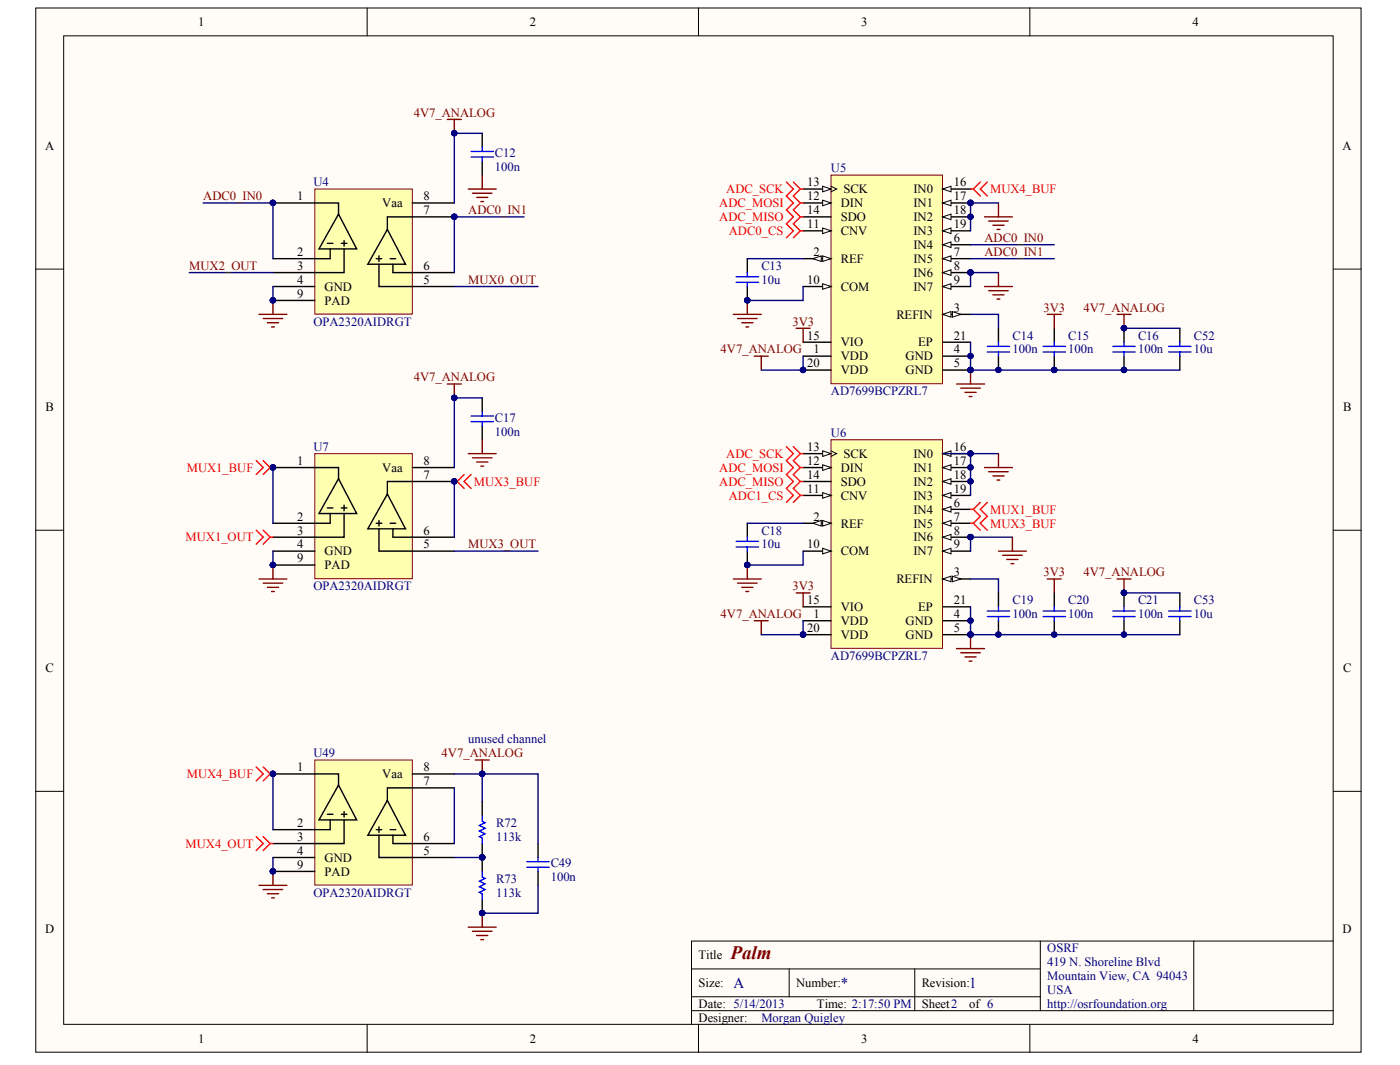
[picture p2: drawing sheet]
<svg xmlns="http://www.w3.org/2000/svg" width="271mm" height="206mm" viewBox="0 0 271 206" stroke-linecap="round" stroke-linejoin="round" font-family="sans-serif">
<g fill="#fffcf8" stroke="#000" stroke-width=".19">
<path d="M6.9 1.5h256.5v202h-256.5z"/>
<path d="M12.3 6.9h245.7v191.3h-245.7z"/>
</g>
<g fill="none" stroke="#000" stroke-width=".19">
<path d="M71 1.5v5.4M135.2 1.5v5.4M199.3 1.5v5.4M6.9 52.1h5.4M258 52.1h5.4M6.9 102.6h5.4M258 102.6h5.4M6.9 153.1h5.4M258 153.1h5.4M71 198.2v5.4M133.8 187.4h67.5M133.8 195.5h124.2"/>
<path d="M133.8 192.8h67.5M135.2 198.2v5.4M152.7 187.4v5.4M177 187.4v8.1M199.3 198.2v5.4M201.3 182v13.5M231 182h-97.2v16.2M258 182h-27v13.5"/>
</g>
<path d="M160.8 33.9h21.6v40.3h-21.6z" fill="#ffffb0" stroke="#800000" stroke-width=".19"/>
<path d="M155.4 50h5.4M155.4 68.9h5.4" fill="none" stroke="#000" stroke-width=".27"/>
<g fill="#fffcf8" stroke="#000" stroke-width=".19">
<path d="M159.2 49.5l1.6 .5-1.6 .6z"/>
<path d="M157.3 50l1.6-.5v1.1z"/>
</g>
<path d="M182.4 60.8h5.4" fill="none" stroke="#000" stroke-width=".27"/>
<g fill="#fffcf8" stroke="#000" stroke-width=".19">
<path d="M182.4 60.8l1.6-.5v1.1z"/>
<path d="M184.3 60.3l1.6 .5-1.6 .6z"/>
</g>
<path d="M182.4 47.3h5.4M182.4 68.9h5.4M182.4 71.6h5.4" fill="none" stroke="#000" stroke-width=".27"/>
<g fill="#000080" stroke="#000080" stroke-width=".19">
<circle cx="187.8" cy="68.9" r=".52"/>
<circle cx="187.8" cy="71.6" r=".52"/>
</g>
<path d="M182.4 47.3l1.6-.5v1.1z" fill="#fffcf8" stroke="#000" stroke-width=".19"/>
<path d="M182.4 50h5.4" fill="none" stroke="#000" stroke-width=".27"/>
<path d="M182.4 50l1.6-.5v1.1z" fill="#fffcf8" stroke="#000" stroke-width=".19"/>
<path d="M182.4 52.7h5.4" fill="none" stroke="#000" stroke-width=".27"/>
<path d="M182.4 52.7l1.6-.5v1.1z" fill="#fffcf8" stroke="#000" stroke-width=".19"/>
<circle cx="187.8" cy="52.7" r=".52" fill="#000080" stroke="#000080" stroke-width=".19"/>
<path d="M182.4 55.4h5.4" fill="none" stroke="#000" stroke-width=".27"/>
<path d="M182.4 55.4l1.6-.5v1.1z" fill="#fffcf8" stroke="#000" stroke-width=".19"/>
<path d="M155.4 55.4h5.4" fill="none" stroke="#000" stroke-width=".27"/>
<path d="M159.2 54.9l1.6 .5-1.6 .6z" fill="#fffcf8" stroke="#000" stroke-width=".19"/>
<path d="M155.4 44.7h5.4" fill="none" stroke="#000" stroke-width=".27"/>
<path d="M159.2 44.1l1.6 .6-1.6 .5z" fill="#fffcf8" stroke="#000" stroke-width=".19"/>
<path d="M155.4 39.3h5.4" fill="none" stroke="#000" stroke-width=".27"/>
<path d="M159.2 38.7l1.6 .6-1.6 .5z" fill="#fffcf8" stroke="#000" stroke-width=".19"/>
<path d="M155.4 36.6h5.4" fill="none" stroke="#000" stroke-width=".27"/>
<path d="M160.8 36l1.1 .6-1.1 .5" fill="none" stroke="#000" stroke-width=".19"/>
<path d="M159.2 36l1.6 .6-1.6 .5z" fill="#fffcf8" stroke="#000" stroke-width=".19"/>
<path d="M182.4 36.6h5.4M155.4 42h5.4M155.4 66.2h5.4" fill="none" stroke="#000" stroke-width=".27"/>
<path d="M182.4 36.6l1.6-.6v1.1z" fill="#fffcf8" stroke="#000" stroke-width=".19"/>
<path d="M182.4 39.3h5.4" fill="none" stroke="#000" stroke-width=".27"/>
<path d="M182.4 39.3l1.6-.6v1.1z" fill="#fffcf8" stroke="#000" stroke-width=".19"/>
<circle cx="187.8" cy="39.2" r=".52" fill="#000080" stroke="#000080" stroke-width=".19"/>
<path d="M182.4 42h5.4" fill="none" stroke="#000" stroke-width=".27"/>
<path d="M182.4 42l1.6-.6v1.1z" fill="#fffcf8" stroke="#000" stroke-width=".19"/>
<circle cx="187.8" cy="41.9" r=".52" fill="#000080" stroke="#000080" stroke-width=".19"/>
<path d="M182.4 44.7h5.4" fill="none" stroke="#000" stroke-width=".27"/>
<path d="M182.4 44.7l1.6-.6v1.1z" fill="#fffcf8" stroke="#000" stroke-width=".19"/>
<path d="M144.6 50v2.7M144.6 55.4v2.7M155.4 71.6h5.4M182.4 66.2h5.4M193.2 63.5v2.7M193.2 68.9v2.7M204 63.5v2.7M204 68.9v2.7M217.5 63.5v2.7M217.5 68.9v2.7" fill="none" stroke="#000" stroke-width=".27"/>
<g fill="#000080" stroke="#000080" stroke-width=".19">
<circle cx="155.4" cy="71.6" r=".52"/>
<circle cx="187.8" cy="68.9" r=".52"/>
<circle cx="187.8" cy="71.6" r=".52"/>
<circle cx="187.8" cy="52.7" r=".52"/>
<circle cx="187.8" cy="39.2" r=".52"/>
<circle cx="187.8" cy="41.9" r=".52"/>
<circle cx="144.6" cy="58.1" r=".52"/>
<circle cx="204" cy="71.6" r=".52"/>
<circle cx="193.2" cy="71.6" r=".52"/>
<circle cx="217.5" cy="63.5" r=".52"/>
<circle cx="217.5" cy="71.6" r=".52"/>
</g>
<g fill="none" stroke="#800000" stroke-width=".27">
<path d="M144.6 58.1v2.7M141.9 60.8h5.4M142.7 61.6h3.8M143.5 62.4h2.2M144.4 63.2h.5M146 68.9h2.7M147.3 68.9v2.7M154.1 63.5h2.7M155.4 63.5v2.7M185.1 74.3h5.4M185.9 75.1h3.8M186.7 75.9h2.2"/>
<path d="M187.6 76.7h.5M187.8 71.6v2.7M202.7 60.8h2.7M204 60.8v2.7M216.2 60.8h2.7M217.5 60.8v2.7"/>
</g>
<path d="M144.6 50h10.8M155.4 55.4v2.7h-10.8M155.4 68.9v2.7h-8.1M187.8 60.8h5.4v2.7M187.8 66.2v5.4h29.7" fill="none" stroke="#000080" stroke-width=".27"/>
<path d="M152.2 35.2l1.3 1.4-1.3 1.3 1.3 1.4-1.3 1.3 1.3 1.4-1.3 1.3 1.3 1.4-1.3 1.3M153.5 35.2l1.4 1.4M154.9 36.6l-1.4 1.3 1.4 1.4M154.9 36.6h.5M154.9 39.3l-1.4 1.3 1.4 1.4M154.9 39.3h.5M154.9 42l-1.4 1.3 1.4 1.4M154.9 42h.5M154.9 44.7l-1.4 1.3M154.9 44.7h.5" fill="none" stroke="#f00" stroke-width=".27"/>
<g fill="none" stroke="#00f" stroke-width=".27">
<path d="M142.5 53.5h4.3M142.5 54.6h4.3M144.6 52.7v.8M144.6 54.6v.8M191.1 67h4.3M191.1 68.1h4.3M193.2 66.2v.8M193.2 68.1v.8M201.9 67h4.3M201.9 68.1h4.3M204 66.2v.8M204 68.1v.8"/>
<path d="M215.4 67h4.3M215.4 68.1h4.3M217.5 66.2v.8M217.5 68.1v.8"/>
</g>
<path d="M60.9 36.6h18.9v24.2h-18.9z" fill="#ffffb0" stroke="#800000" stroke-width=".19"/>
<g fill="none" stroke="#000" stroke-width=".27">
<path d="M52.8 39.3h12.7v2.1M79.8 39.3h8.1M93.3 25.8v2.7M93.3 31.2v2.7M52.8 55.4h8.1M52.8 58.1h8.1M63.4 47.1h1M63.9 48.2v1.8h-11.1M65.5 41.4l3.5 6.8h-7.3zM66.1 47.1h1M66.6 48.2v4.5h-13.8M66.6 46.5v1.1"/>
<path d="M72.8 50h1.1M73.3 51.1v4.3h14.6M73.3 49.5v1.1M75 44.4l3.5 6.7h-7.3zM75.5 50h1.1M76 51.1v1.6h11.9M87.9 42h-12.9v2.4"/>
</g>
<g fill="#000080" stroke="#000080" stroke-width=".19">
<circle cx="52.8" cy="39.2" r=".52"/>
<circle cx="87.9" cy="41.9" r=".52"/>
<circle cx="52.8" cy="58.1" r=".52"/>
<circle cx="87.9" cy="25.8" r=".52"/>
</g>
<path d="M91.2 30.4h4.3M91.2 29.3h4.3M93.3 28.5v.8M93.3 30.4v.8" fill="none" stroke="#00f" stroke-width=".27"/>
<path d="M86.6 23.1h2.7M87.9 23.1v2.7M90.6 36.6h5.4M91.4 37.4h3.8M92.2 38.2h2.2M93.1 39h.5M93.3 33.9v2.7M52.8 58.1v2.7M50.1 60.8h5.4M50.9 61.6h3.8M51.7 62.4h2.2M52.6 63.2h.5" fill="none" stroke="#800000" stroke-width=".27"/>
<path d="M39.3 39.3h13.5v10.7M93.3 25.8h-5.4v13.5M52.8 55.4v2.7M101.4 42h-13.5v10.7" fill="none" stroke="#000080" stroke-width=".27"/>
<path d="M60.9 87.8h18.9v24.1h-18.9z" fill="#ffffb0" stroke="#800000" stroke-width=".19"/>
<g fill="none" stroke="#000" stroke-width=".27">
<path d="M93.3 77v2.7M52.8 90.4h12.7v2.2M63.4 98.3h1M63.9 99.3v1.9h-11.1M65.5 92.6l3.5 6.7h-7.3zM66.1 98.3h1M66.6 99.3v4.6h-13.8M66.6 97.7v1.1M75 95.6l3.5 6.7h-7.3zM79.8 90.4h8.1M87.9 93.1h-12.9v2.5M93.3 82.4v2.7"/>
<path d="M52.8 106.6h8.1M52.8 109.3h8.1M72.8 101.2h1.1M73.3 102.3v4.3h14.6M73.3 100.7v1.1M75.5 101.2h1.1M76 102.3v1.6h11.9"/>
</g>
<g fill="#000080" stroke="#000080" stroke-width=".19">
<circle cx="52.8" cy="90.4" r=".52"/>
<circle cx="87.9" cy="93.1" r=".52"/>
<circle cx="52.8" cy="109.3" r=".52"/>
<circle cx="87.9" cy="77" r=".52"/>
</g>
<path d="M93.3 79.7v.8M91.2 81.6h4.3M91.2 80.5h4.3M93.3 81.6v.8" fill="none" stroke="#00f" stroke-width=".27"/>
<path d="M86.6 74.3h2.7M87.9 74.3v2.7M90.6 87.8h5.4M91.4 88.6h3.8M92.2 89.4h2.2M93.1 90.2h.5M93.3 85.1v2.7" fill="none" stroke="#800000" stroke-width=".27"/>
<path d="M93.3 77h-5.4v13.4M87.9 93.1v10.8M87.9 106.6h16.2" fill="none" stroke="#000080" stroke-width=".27"/>
<path d="M160.8 85.1h21.6v40.3h-21.6z" fill="#ffffb0" stroke="#800000" stroke-width=".19"/>
<path d="M155.4 101.2h5.4M155.4 120.1h5.4" fill="none" stroke="#000" stroke-width=".27"/>
<g fill="#fffcf8" stroke="#000" stroke-width=".19">
<path d="M159.2 100.7l1.6 .5-1.6 .6z"/>
<path d="M157.3 101.2l1.6-.5v1.1z"/>
</g>
<path d="M182.4 112h5.4" fill="none" stroke="#000" stroke-width=".27"/>
<g fill="#fffcf8" stroke="#000" stroke-width=".19">
<path d="M182.4 112l1.6-.5v1z"/>
<path d="M184.3 111.5l1.6 .5-1.6 .5z"/>
</g>
<path d="M182.4 98.5h5.4M182.4 120.1h5.4M182.4 122.8h5.4" fill="none" stroke="#000" stroke-width=".27"/>
<g fill="#000080" stroke="#000080" stroke-width=".19">
<circle cx="187.8" cy="120.1" r=".52"/>
<circle cx="187.8" cy="122.8" r=".52"/>
</g>
<path d="M182.4 98.5l1.6-.5v1.1z" fill="#fffcf8" stroke="#000" stroke-width=".19"/>
<path d="M182.4 101.2h5.4" fill="none" stroke="#000" stroke-width=".27"/>
<path d="M182.4 101.2l1.6-.5v1.1z" fill="#fffcf8" stroke="#000" stroke-width=".19"/>
<path d="M182.4 103.9h5.4" fill="none" stroke="#000" stroke-width=".27"/>
<path d="M182.4 103.9l1.6-.5v1.1z" fill="#fffcf8" stroke="#000" stroke-width=".19"/>
<circle cx="187.8" cy="103.9" r=".52" fill="#000080" stroke="#000080" stroke-width=".19"/>
<path d="M182.4 106.6h5.4" fill="none" stroke="#000" stroke-width=".27"/>
<path d="M182.4 106.6l1.6-.5v1.1z" fill="#fffcf8" stroke="#000" stroke-width=".19"/>
<path d="M155.4 106.6h5.4" fill="none" stroke="#000" stroke-width=".27"/>
<path d="M159.2 106.1l1.6 .5-1.6 .6z" fill="#fffcf8" stroke="#000" stroke-width=".19"/>
<path d="M155.4 95.8h5.4" fill="none" stroke="#000" stroke-width=".27"/>
<path d="M159.2 95.3l1.6 .5-1.6 .6z" fill="#fffcf8" stroke="#000" stroke-width=".19"/>
<path d="M155.4 90.4h5.4" fill="none" stroke="#000" stroke-width=".27"/>
<path d="M159.2 89.9l1.6 .5-1.6 .6z" fill="#fffcf8" stroke="#000" stroke-width=".19"/>
<path d="M155.4 87.8h5.4" fill="none" stroke="#000" stroke-width=".27"/>
<path d="M160.8 87.2l1.1 .6-1.1 .5" fill="none" stroke="#000" stroke-width=".19"/>
<path d="M159.2 87.2l1.6 .6-1.6 .5z" fill="#fffcf8" stroke="#000" stroke-width=".19"/>
<path d="M155.4 93.1h5.4M182.4 87.8h5.4M155.4 117.4h5.4" fill="none" stroke="#000" stroke-width=".27"/>
<path d="M182.4 87.8l1.6-.6v1.1z" fill="#fffcf8" stroke="#000" stroke-width=".19"/>
<circle cx="187.8" cy="87.7" r=".52" fill="#000080" stroke="#000080" stroke-width=".19"/>
<path d="M182.4 90.4h5.4" fill="none" stroke="#000" stroke-width=".27"/>
<path d="M182.4 90.4l1.6-.5v1.1z" fill="#fffcf8" stroke="#000" stroke-width=".19"/>
<circle cx="187.8" cy="90.4" r=".52" fill="#000080" stroke="#000080" stroke-width=".19"/>
<path d="M182.4 93.1h5.4" fill="none" stroke="#000" stroke-width=".27"/>
<path d="M182.4 93.1l1.6-.5v1.1z" fill="#fffcf8" stroke="#000" stroke-width=".19"/>
<circle cx="187.8" cy="93.1" r=".52" fill="#000080" stroke="#000080" stroke-width=".19"/>
<path d="M182.4 95.8h5.4" fill="none" stroke="#000" stroke-width=".27"/>
<path d="M182.4 95.8l1.6-.5v1.1z" fill="#fffcf8" stroke="#000" stroke-width=".19"/>
<path d="M144.6 101.2v2.7M144.6 106.6v2.7M182.4 117.4h5.4M193.2 114.7v2.7M204 114.7v2.7M217.5 114.7v2.7M155.4 122.8h5.4M193.2 120.1v2.7M204 120.1v2.7M217.5 120.1v2.7" fill="none" stroke="#000" stroke-width=".27"/>
<g fill="#000080" stroke="#000080" stroke-width=".19">
<circle cx="155.4" cy="122.8" r=".52"/>
<circle cx="187.8" cy="120.1" r=".52"/>
<circle cx="187.8" cy="122.8" r=".52"/>
<circle cx="187.8" cy="103.9" r=".52"/>
<circle cx="187.8" cy="87.7" r=".52"/>
<circle cx="187.8" cy="90.4" r=".52"/>
<circle cx="187.8" cy="93.1" r=".52"/>
<circle cx="144.6" cy="109.3" r=".52"/>
<circle cx="204" cy="122.8" r=".52"/>
<circle cx="193.2" cy="122.8" r=".52"/>
<circle cx="217.5" cy="114.7" r=".52"/>
<circle cx="217.5" cy="122.8" r=".52"/>
<circle cx="187.8" cy="52.7" r=".52"/>
</g>
<g fill="none" stroke="#800000" stroke-width=".27">
<path d="M190.5 55.4h5.4M191.3 56.2h3.8M192.1 57h2.2M193 57.9h.5M193.2 52.7v2.7M141.9 112h5.4M142.7 112.8h3.8M143.5 113.6h2.2M144.4 114.4h.5M144.6 109.3v2.7M154.1 114.7h2.7M155.4 114.7v2.7"/>
<path d="M202.7 112h2.7M204 112v2.7M216.2 112h2.7M217.5 112v2.7M146 120.1h2.7M147.3 120.1v2.7M185.1 125.5h5.4M185.9 126.3h3.8M186.7 127.1h2.2M187.6 127.9h.5M187.8 122.8v2.7"/>
</g>
<path d="M152.2 86.4l1.3 1.4-1.3 1.3 1.3 1.3-1.3 1.4 1.3 1.3-1.3 1.4 1.3 1.3-1.3 1.4M153.5 86.4l1.4 1.4M154.9 87.8l-1.4 1.3 1.4 1.3M154.9 87.8h.5M154.9 90.4l-1.4 1.4 1.4 1.3M154.9 90.4h.5M154.9 93.1l-1.4 1.4 1.4 1.3M154.9 93.1h.5M154.9 95.8l-1.4 1.4M154.9 95.8h.5" fill="none" stroke="#f00" stroke-width=".27"/>
<g fill="none" stroke="#00f" stroke-width=".27">
<path d="M142.5 104.7h4.3M142.5 105.8h4.3M144.6 103.9v.8M144.6 105.8v.8M191.1 118.2h4.3M191.1 119.3h4.3M193.2 117.4v.8M193.2 119.3v.8M201.9 118.2h4.3M201.9 119.3h4.3M204 117.4v.8M204 119.3v.8"/>
<path d="M215.4 118.2h4.3M215.4 119.3h4.3M217.5 117.4v.8M217.5 119.3v.8"/>
</g>
<path d="M36.6 52.7h16.2M87.9 55.4h16.2M187.8 47.3h16.2M187.8 50h16.2M193.2 52.7h-5.4v2.7M144.6 101.2h10.8M155.4 106.6v2.7h-10.8M187.8 112h5.4v2.7M187.8 117.4v5.4M155.4 120.1v2.7h-8.1" fill="none" stroke="#000080" stroke-width=".27"/>
<path d="M60.9 147h18.9v24.2h-18.9z" fill="#ffffb0" stroke="#800000" stroke-width=".19"/>
<g fill="none" stroke="#000" stroke-width=".27">
<path d="M228.3 63.5v2.7M228.3 68.9v2.7M228.3 114.7v2.7M228.3 120.1v2.7M52.8 149.7h12.7v2.2M63.4 157.5h1M63.9 158.6v1.9h-11.1M65.5 151.9l3.5 6.7h-7.3zM66.1 157.5h1M66.6 158.6v4.6h-13.8M66.6 157v1.1M73.3 160v1"/>
<path d="M75 154.8l3.5 6.8h-7.3zM79.8 149.7h8.1M87.9 152.4h-12.9v2.4M93.3 155.1v2.7M52.8 165.9h8.1M52.8 168.6h8.1M72.8 160.5h1.1M73.3 161.6v4.3h14.6M75.5 160.5h1.1M76 161.6v1.6h11.9M93.3 163.2v5.4M93.3 174v2.7"/>
<path d="M104.1 163.2v2.7M104.1 168.6v2.7"/>
</g>
<g fill="#000080" stroke="#000080" stroke-width=".19">
<circle cx="52.8" cy="149.7" r=".52"/>
<circle cx="52.8" cy="168.5" r=".52"/>
<circle cx="93.3" cy="149.7" r=".52"/>
<circle cx="52.8" cy="109.3" r=".52"/>
<circle cx="93.3" cy="165.9" r=".52"/>
<circle cx="93.3" cy="176.6" r=".52"/>
<circle cx="187.8" cy="39.2" r=".52"/>
<circle cx="87.9" cy="93.1" r=".52"/>
<circle cx="52.8" cy="90.4" r=".52"/>
<circle cx="187.8" cy="103.9" r=".52"/>
<circle cx="187.8" cy="87.7" r=".52"/>
<circle cx="217.5" cy="63.5" r=".52"/>
<circle cx="217.5" cy="71.6" r=".52"/>
<circle cx="187.8" cy="122.8" r=".52"/>
<circle cx="217.5" cy="114.7" r=".52"/>
</g>
<g fill="none" stroke="#800000" stroke-width=".27">
<path d="M193.2 39.3v2.7M190.5 42h5.4M191.3 42.8h3.8M192.1 43.6h2.2M193 44.4h.5M190.5 90.4h5.4M191.3 91.3h3.8M192.1 92.1h2.2M193 92.9h.5M193.2 87.8v2.6M50.1 112h5.4M50.9 112.8h3.8"/>
<path d="M51.7 113.6h2.2M52.6 114.4h.5M52.8 109.3v2.7M193.2 106.6h5.4M194 107.4h3.8M194.8 108.2h2.2M195.7 109h.5M195.9 103.9v2.7M92 147h2.7M93.3 147v2.7M50.1 171.3h5.4M50.9 172.1h3.8"/>
<path d="M51.7 172.9h2.2M52.6 173.7h.5M52.8 168.6v2.7M90.6 179.4h5.4M93.3 176.7v2.7M91.4 180.2h3.8M92.2 181h2.2M93.1 181.8h.5"/>
</g>
<g fill="none" stroke="#000080" stroke-width=".27">
<path d="M193.2 39.3h-5.4v5.4M217.5 63.5h10.8M217.5 71.6h10.8M52.8 90.4v10.8M182.4 87.8h10.8M187.8 87.8v8M52.8 106.6v2.7M195.9 103.9h-8.1v2.7M217.5 114.7h10.8M187.8 122.8h40.5M52.8 149.7v10.8M87.9 149.7h5.4"/>
<path d="M87.9 152.4v10.8M93.3 149.7h10.8v13.5M93.3 149.7v5.4M52.8 165.9v2.7M87.9 165.9h5.4M104.1 171.3v5.4h-10.8"/>
</g>
<g fill="none" stroke="#f00" stroke-width=".27">
<path d="M187.8 36.6h.6M188.4 36.6l1.3 1.3M189.7 35.2l-1.3 1.4M191.1 35.2l-1.4 1.4 1.4 1.3M49.6 89.1l1.3 1.3-1.3 1.4M50.9 89.1l1.4 1.3M52.3 90.4l-1.4 1.4M52.3 90.4h.5M87.9 93.1h.6M88.5 93.1l1.3 1.4M89.8 91.8l-1.3 1.3M91.2 91.8l-1.4 1.3 1.4 1.4"/>
<path d="M187.8 98.5h.6M188.4 98.5l1.3 1.4-1.3 1.3M189.7 97.2l-1.3 1.3M191.1 97.2l-1.4 1.3 1.4 1.4-1.4 1.3 1.4 1.4M49.6 102.6l1.3 1.3-1.3 1.4M50.9 102.6l1.4 1.3M52.3 103.9l-1.4 1.4M52.3 103.9h.5M187.8 101.2h.6M188.4 101.2l1.3 1.4M49.6 148.4l1.3 1.3-1.3 1.4M50.9 148.4l1.4 1.3"/>
<path d="M52.3 149.7l-1.4 1.4M52.3 149.7h.5M49.6 161.8l1.3 1.4-1.3 1.3M50.9 161.8l1.4 1.4M52.3 163.2l-1.4 1.3M52.3 163.2h.5"/>
</g>
<g fill="none" stroke="#00f" stroke-width=".27">
<path d="M226.2 67h4.3M226.2 68.1h4.3M228.3 66.2v.8M228.3 68.1v.8M226.2 118.2h4.3M226.2 119.3h4.3M228.3 117.4v.8M228.3 119.3v.8M93.3 157.8v1.1l.6 .2-1.1 .6 1.1 .5-1.1 .6 1.1 .5-1.1 .5 .5 .3v1.1M93.3 168.6v1.1l.6 .2-1.1 .6 1.1 .5-1.1 .5 1.1 .6-1.1 .5 .5 .3v1.1M102 167.8h4.3M102 166.7h4.3"/>
<path d="M104.1 165.9v.8M104.1 167.8v.8"/>
</g>
<text font-size="3.7" fill="#800000" x="141.4" y="185.5">Palm</text>
<g font-size="2.9" fill="#000080">
<text x="141.9" y="191.1">A</text>
<text x="162.7" y="191.1">*</text>
<text x="187.6" y="191.1">1</text>
</g>
<g font-size="2.4">
<text x="38.4" y="5.1">1</text>
<text x="102.5" y="5.1">2</text>
<text x="166.6" y="5.1">3</text>
<text x="230.7" y="5.1">4</text>
<text x="8.7" y="29">A</text>
<text x="259.8" y="29">A</text>
<text x="57.5" y="38.7">1</text>
<text x="74" y="40.1">Vaa</text>
<text x="82" y="38.7">8</text>
<text x="82" y="41.4">7</text>
<text x="156.2" y="38.7">12</text>
<text x="156.2" y="36.1">13</text>
<text x="156.2" y="41.4">14</text>
<text x="162.7" y="40.1">DIN</text>
<text x="163.3" y="37.4">SCK</text>
<text x="176.8" y="37.4">IN0</text>
<text x="176.8" y="40.1">IN1</text>
<text x="184.6" y="36.1">16</text>
<text x="184.6" y="38.7">17</text>
<text x="184.6" y="41.4">18</text>
<text x="156.2" y="44.1">11</text>
<text x="162.7" y="45.5">CNV</text>
<text x="162.7" y="42.8">SDO</text>
<text x="176.8" y="42.8">IN2</text>
<text x="176.8" y="45.5">IN3</text>
<text x="184.6" y="46.8">6</text>
<text x="184.6" y="44.1">19</text>
<text x="57.5" y="49.5">2</text>
<text x="57.5" y="52.2">3</text>
<text x="82" y="52.2">6</text>
<text x="157.4" y="49.5">2</text>
<text x="162.7" y="50.9">REF</text>
<text x="176.8" y="48.2">IN4</text>
<text x="176.8" y="50.9">IN5</text>
<text x="176.8" y="53.6">IN6</text>
<text x="184.6" y="49.5">7</text>
<text x="184.6" y="52.2">8</text>
<text x="57.5" y="54.9">4</text>
<text x="57.5" y="57.6">9</text>
<text x="62.8" y="56.3">GND</text>
<text x="62.8" y="58.9">PAD</text>
<text x="82" y="54.9">5</text>
<text x="156.2" y="54.9">10</text>
<text x="162.7" y="56.3">COM</text>
<text x="176.8" y="56.3">IN7</text>
<text x="184.6" y="54.9">9</text>
<text x="156.2" y="65.7">15</text>
<text x="173.5" y="61.6">REFIN</text>
<text x="184.6" y="60.3">3</text>
<text x="184.6" y="65.7">21</text>
<text x="156.2" y="71.1">20</text>
<text x="157.4" y="68.4">1</text>
<text x="162.7" y="69.7">VDD</text>
<text x="162.7" y="67">VIO</text>
<text x="175.2" y="69.7">GND</text>
<text x="177.7" y="67">EP</text>
<text x="184.6" y="68.4">4</text>
<text x="184.6" y="71.1">5</text>
<text x="162.7" y="72.4">VDD</text>
<text x="175.2" y="72.4">GND</text>
<text x="8.8" y="79.5">B</text>
<text x="259.9" y="79.5">B</text>
<text x="57.5" y="89.9">1</text>
<text x="82" y="89.9">8</text>
<text x="156.2" y="89.9">12</text>
<text x="156.2" y="87.2">13</text>
<text x="163.3" y="88.6">SCK</text>
<text x="176.8" y="88.6">IN0</text>
<text x="184.6" y="87.2">16</text>
<text x="184.6" y="89.9">17</text>
<text x="74" y="91.3">Vaa</text>
<text x="82" y="92.6">7</text>
<text x="156.2" y="95.3">11</text>
<text x="156.2" y="92.6">14</text>
<text x="162.7" y="91.3">DIN</text>
<text x="162.7" y="94">SDO</text>
<text x="176.8" y="91.3">IN1</text>
<text x="176.8" y="94">IN2</text>
<text x="184.6" y="92.6">18</text>
<text x="184.6" y="95.3">19</text>
<text x="57.5" y="100.7">2</text>
<text x="157.4" y="100.7">2</text>
<text x="162.7" y="96.7">CNV</text>
<text x="176.8" y="99.4">IN4</text>
<text x="176.8" y="96.7">IN3</text>
<text x="184.6" y="98">6</text>
<text x="184.6" y="100.7">7</text>
<text x="57.5" y="103.4">3</text>
<text x="57.5" y="106.1">4</text>
<text x="62.8" y="107.4">GND</text>
<text x="82" y="103.4">6</text>
<text x="82" y="106.1">5</text>
<text x="156.2" y="106.1">10</text>
<text x="162.7" y="102">REF</text>
<text x="162.7" y="107.4">COM</text>
<text x="176.8" y="102">IN5</text>
<text x="176.8" y="104.7">IN6</text>
<text x="176.8" y="107.4">IN7</text>
<text x="184.6" y="103.4">8</text>
<text x="184.6" y="106.1">9</text>
<text x="57.5" y="108.8">9</text>
<text x="62.8" y="110.1">PAD</text>
<text x="173.5" y="112.8">REFIN</text>
<text x="184.6" y="111.5">3</text>
<text x="156.2" y="116.9">15</text>
<text x="157.4" y="119.6">1</text>
<text x="162.7" y="118.2">VIO</text>
<text x="177.7" y="118.2">EP</text>
<text x="184.6" y="119.6">4</text>
<text x="184.6" y="116.9">21</text>
<text x="156.2" y="122.2">20</text>
<text x="162.7" y="120.9">VDD</text>
<text x="162.7" y="123.6">VDD</text>
<text x="175.2" y="120.9">GND</text>
<text x="175.2" y="123.6">GND</text>
<text x="184.6" y="122.2">5</text>
<text x="8.8" y="130">C</text>
<text x="259.9" y="130">C</text>
<text x="57.5" y="149.2">1</text>
<text x="82" y="149.2">8</text>
<text x="74" y="150.5">Vaa</text>
<text x="82" y="151.9">7</text>
<text x="57.5" y="160">2</text>
<text x="57.5" y="162.6">3</text>
<text x="57.5" y="165.3">4</text>
<text x="62.8" y="166.7">GND</text>
<text x="82" y="162.6">6</text>
<text x="82" y="165.3">5</text>
<text x="57.5" y="168">9</text>
<text x="62.8" y="169.4">PAD</text>
<text x="8.7" y="180.5">D</text>
<text x="135.2" y="185.5">Title</text>
<text x="259.8" y="180.5">D</text>
<text x="135.2" y="190.9">Size:</text>
<text x="154.1" y="190.9">Number:</text>
<text x="178.4" y="190.9">Revision:</text>
<text x="135.2" y="195">Date: 5/14/2013</text>
<text x="135.2" y="197.7">Designer:</text>
<text x="158.1" y="195">Time: 2:17:50 PM</text>
<text x="178.4" y="195">Sheet2</text>
<text x="187.6" y="195">of 6</text>
<text x="38.4" y="201.7">1</text>
<text x="102.5" y="201.7">2</text>
<text x="166.6" y="201.7">3</text>
<text x="230.7" y="201.7">4</text>
</g>
<g font-size="2.4" fill="#800000">
<text x="80.1" y="22.6">4V7_ANALOG</text>
<text x="39.3" y="38.7">ADC0_IN0</text>
<text x="90.6" y="41.4">ADC0_IN1</text>
<text x="190.5" y="46.8">ADC0_IN0</text>
<text x="36.6" y="52.2">MUX2_OUT</text>
<text x="190.5" y="49.5">ADC0_IN1</text>
<text x="90.6" y="54.9">MUX0_OUT</text>
<text x="153.3" y="63">3V3</text>
<text x="201.9" y="60.3">3V3</text>
<text x="209.7" y="60.3">4V7_ANALOG</text>
<text x="139.5" y="68.4">4V7_ANALOG</text>
<text x="80.1" y="73.8">4V7_ANALOG</text>
<text x="90.6" y="106.1">MUX3_OUT</text>
<text x="201.9" y="111.5">3V3</text>
<text x="209.7" y="111.5">4V7_ANALOG</text>
<text x="139.5" y="119.6">4V7_ANALOG</text>
<text x="153.3" y="114.2">3V3</text>
<text x="85.5" y="146.5">4V7_ANALOG</text>
</g>
<g font-size="2.4" fill="#000080">
<text x="95.8" y="33.1">100n</text>
<text x="95.8" y="30.4">C12</text>
<text x="160.8" y="33.4">U5</text>
<text x="60.7" y="36.1">U4</text>
<text x="147.3" y="52.2">C13</text>
<text x="147.3" y="54.9">10u</text>
<text x="60.7" y="63">OPA2320AIDRGT</text>
<text x="195.9" y="65.7">C14</text>
<text x="206.7" y="65.7">C15</text>
<text x="220.2" y="65.7">C16</text>
<text x="231" y="65.7">C52</text>
<text x="195.9" y="68.4">100n</text>
<text x="206.7" y="68.4">100n</text>
<text x="220.2" y="68.4">100n</text>
<text x="231" y="68.4">10u</text>
<text x="160.8" y="76.5">AD7699BCPZRL7</text>
<text x="95.8" y="81.6">C17</text>
<text x="60.7" y="87.2">U7</text>
<text x="95.8" y="84.3">100n</text>
<text x="160.8" y="84.5">U6</text>
<text x="147.3" y="106.1">10u</text>
<text x="147.3" y="103.4">C18</text>
<text x="60.7" y="114.2">OPA2320AIDRGT</text>
<text x="195.9" y="119.6">100n</text>
<text x="195.9" y="116.9">C19</text>
<text x="206.7" y="119.6">100n</text>
<text x="206.7" y="116.9">C20</text>
<text x="220.2" y="119.6">100n</text>
<text x="220.2" y="116.9">C21</text>
<text x="231" y="119.6">10u</text>
<text x="231" y="116.9">C53</text>
<text x="160.8" y="127.6">AD7699BCPZRL7</text>
<text x="90.6" y="143.8">unused channel</text>
<text x="60.7" y="146.5">U49</text>
<text x="96" y="160">R72</text>
<text x="96" y="162.6">113k</text>
<text x="106.6" y="167.8">C49</text>
<text x="60.7" y="173.4">OPA2320AIDRGT</text>
<text x="96" y="173.4">113k</text>
<text x="96" y="170.7">R73</text>
<text x="106.6" y="170.5">100n</text>
<text x="202.7" y="184.2">OSRF</text>
<text x="202.7" y="186.9">419 N. Shoreline Blvd</text>
<text x="202.7" y="189.6">Mountain View, CA 94043</text>
<text x="147.3" y="197.7">Morgan Quigley</text>
<text x="202.7" y="192.3">USA</text>
<text x="202.7" y="195">http://osrfoundation.org</text>
</g>
<g font-size="2.4" fill="#f00">
<text x="139.2" y="40.1">ADC_MOSI</text>
<text x="140.5" y="37.4">ADC_SCK</text>
<text x="191.6" y="37.4">MUX4_BUF</text>
<text x="139.2" y="42.8">ADC_MISO</text>
<text x="141.1" y="45.5">ADC0_CS</text>
<text x="140.5" y="88.6">ADC_SCK</text>
<text x="36.2" y="91.3">MUX1_BUF</text>
<text x="91.7" y="94">MUX3_BUF</text>
<text x="139.2" y="91.3">ADC_MOSI</text>
<text x="139.2" y="94">ADC_MISO</text>
<text x="141.1" y="96.7">ADC1_CS</text>
<text x="191.6" y="99.4">MUX1_BUF</text>
<text x="35.9" y="104.7">MUX1_OUT</text>
<text x="191.6" y="102">MUX3_BUF</text>
<text x="36.2" y="150.5">MUX4_BUF</text>
<text x="35.9" y="164">MUX4_OUT</text>
</g>
</svg>
